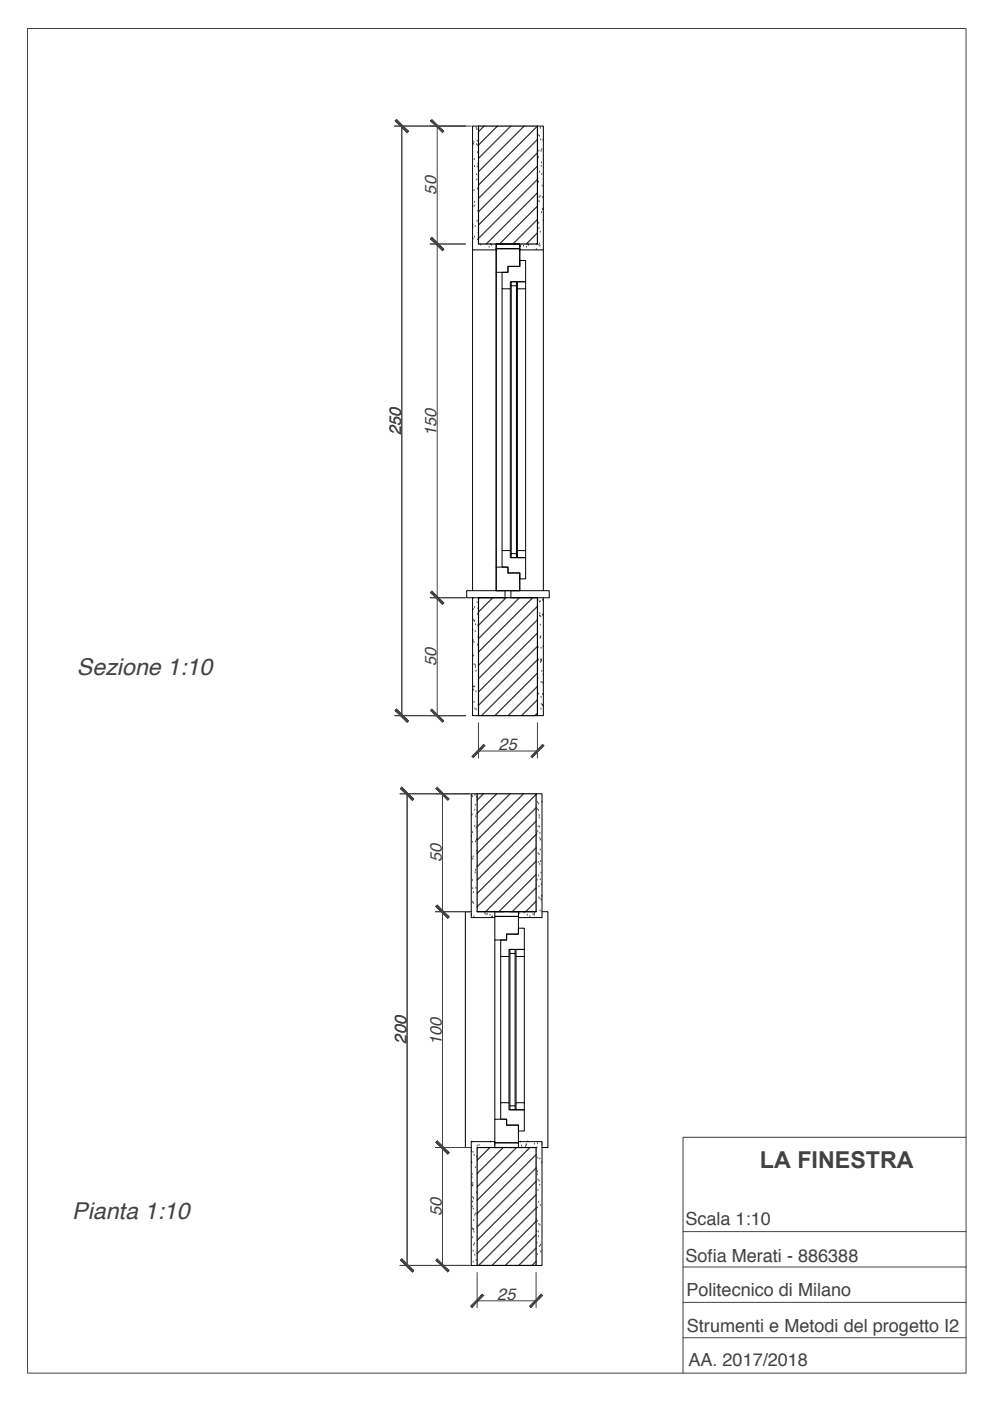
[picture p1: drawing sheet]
<svg xmlns="http://www.w3.org/2000/svg" width="420mm" height="594mm" viewBox="0 0 420 594" stroke-linecap="round" stroke-linejoin="round" font-family="sans-serif">
<!-- layer: QUOTE -->
<g fill="none" stroke="#424242" stroke-width=".42">
<path d="M11.7 12.1h397.9v570.2h-397.9zM167.4 53.5h32.5M170.4 53.5v250M185.4 53.5v250M201.9 54.4h.1M202.2 55h.1M202.4 59.9h.1M205.3 53.5l-2.4 2.4M210.9 53.5l-8 8M222.2 53.5l-19.3 19.3 19.4-19.3M227.8 53.5l-24.9 25M227.9 59.1l-25 25.1"/>
<path d="M228.1 57.5h.1M228.7 57.8h.1M229.1 54.4h.1M229.2 59.3h.1M230.2 59.4h.1M200.8 61.1h.1M200.9 60.3h.1M201.1 67.7h.1M201.2 70.6h.1M202.1 74.1h.1M202.1 61.3h.1M202.2 76.3h.1"/>
<path d="M202.3 70.8h.1M202.5 64.8h.1M202.5 61.8h.1M202.7 69.7h.1M202.8 74.5h.1M202.9 67.1l13.6-13.6-13.6 13.7M227.9 64.7l-25 25 25-24.9M227.9 70.4l-25 25M227.9 76.1l-25 25M227.9 70.5l-25 25M228 75.9h.1M228.2 66.9h.1"/>
<path d="M228.3 77.2h.1M228.4 64.1h.1M228.8 73h.1M229.4 64.2h.1M229.4 70.5h.1M229.5 69.1h.1M229.7 74h.1M229.7 63.5h.1M229.9 78.9h.1M200.4 95.4h.1M200.4 96.5h.1M200.5 87.6h.1"/>
<path d="M201 80.8h.1M201.2 85.8h.1M201.3 87.4h.1M201.5 96h.1M202.3 93.8h.1M202.4 80.1h.1M202.7 89.6h.1M202.8 98.9h.1M227.9 81.7l-21.8 21.8 21.8-21.7M227.9 87.4l-16.1 16.1M227.9 93l-10.5 10.5M227.9 98.7l-4.8 4.8"/>
<path d="M227.9 87.5l-16 16M227.9 82.6h.1M228.1 85.2h.1M228.4 94.7h.1M228.5 96.9h.1M228.6 85.6h.1M228.6 83.8h.1M229 83.3h.1M229.1 98.5h.1M229.6 90.2h.1M230 88.9h.1M230 83.8h.1"/>
<path d="M230.2 88.7h.1M230.3 93.6h.1M182.4 103.5h15M200.6 101.4h.1M201.2 100.5h.1M202.5 101.7h.1M203.8 103.9h.1M207.4 104.9h.1M208 103.7h.1M208.5 104.1h.1M210.3 105.9h.1M220.6 104.5h.1"/>
<path d="M220.7 106h.1M222 104.4h.1M223.2 104.8h.1M223.8 103.6h.1M224 104.1h.1M227.4 105.9h.1M227.5 103.6h.1M228.5 104h.1M228.8 103.5h.1M228.9 104.4h.1M182.4 253.5h15M200.6 253.7h.1"/>
<path d="M200.6 258.4h.1M201.2 257.6h.1M202.3 255.6h.1M202.7 258.2h.1M203.2 253.5l-.3 .3M203.3 253.5l-.4 .4M208.8 253.5l-5.9 6M208.9 253.5l-6 6M214.6 253.5l-11.7 11.7M220.2 253.5l-17.3 17.3M227.9 257.1l-25 25M227.9 257.2l-25 25"/>
<path d="M228 254.8h.1M228 254.4h.1M228.8 255.3h.1M229 255.1h.1M230 254.6h.1M200.4 267.2h.1M200.5 271.6h.1M200.7 263.1h.1M200.8 278.1h.1M200.9 272.5h.1M201.2 263.5h.1M201.5 267.9h.1"/>
<path d="M201.6 264.9h.1M202.4 260.5h.1M202.5 273.5h.1M202.6 265.4h.1M202.7 270.3h.1M202.9 276.4l22.9-22.9-22.9 23M227.9 262.7l-25 25.1M227.9 268.4l-25 25.1M227.9 279.7l-23.8 23.8 23.8-23.7M227.9 268h.1M228.1 274.5h.1M228.3 279.9h.1"/>
<path d="M228.8 261.1h.1M228.9 260.2h.1M229 261.3h.1M229.1 270.6h.1M229.1 265.1h.1M229.1 270.3h.1M229.2 279.9h.1M229.2 270h.1M229.3 261.6h.1M229.4 274.9h.1M229.6 279.8h.1M230 260.8h.1"/>
<path d="M230.2 274.3h.1M230.3 261.1h.1M200.7 291.3h.1M200.7 292.6h.1M201 297.9h.1M201 281.8h.1M201.3 291.3h.1M201.5 282.3h.1M201.5 283.1h.1M201.8 293.3h.1M201.8 284.6h.1M202.8 299h.1"/>
<path d="M202.9 299l25-24.9-25 25M227.9 285.4l-18.1 18.1M227.9 291l-12.5 12.5M227.9 296.7l-6.8 6.8 6.8-6.7M228.1 287.7h.1M228.3 294.3h.1M229.2 281h.1M229.3 280.6h.1M229.4 295.7h.1M229.4 289.4h.1M229.5 298.7h.1M229.6 280.3h.1"/>
<path d="M229.7 284.7h.1M229.9 289.6h.1M230 299.1h.1M230 294.5h.1M230.2 299.4h.1M230.3 286.2h.1M167.4 303.5h30M201.4 300.6h.1M201.9 301h.1M202.9 306.5v15M202.9 318.5h25M227.9 306.5v15"/>
<path d="M227.9 302.3l-1.2 1.2M229.4 300.7h.1M169.6 336.6h29.7M172.6 336.6v200M187.6 336.6v200M200 337.4h.1M200.3 337.9h.1M201.4 337.3h.1M202.1 338.1h.1M204.9 336.6l-2.6 2.6M205 336.6l-2.7 2.7M210.6 336.6l-8.3 8.3"/>
<path d="M216.3 336.6l-14 14M222 336.6l-19.7 19.7M227.3 336.8l-25 25M227.3 336.9l-25 25M199.9 354.6h.1M200.1 345.6h.1M200.2 357.1h.1M200.4 353.1h.1M201.3 350.4h.1M201.3 343.6h.1M201.6 341.4h.1M201.6 357h.1"/>
<path d="M201.7 346.3h.1M201.9 351.2h.1M202 356.1h.1M227.3 342.5l-25 25M227.3 348.2l-25 25M227.3 353.8l-25 25M227.3 359.5l-25 25M227.3 342.6l-25 25M227.3 353.9l-25 25M227.3 359.6l-25 25M227.6 353.5h.1M227.8 343.2h.1"/>
<path d="M227.9 340.3h.1M228 352.7h.1M228.2 350.6h.1M228.2 343.6h.1M228.4 340.9h.1M228.6 345.8h.1M228.6 346.8h.1M228.7 350.7h.1M228.9 355.6h.1M228.9 353.4h.1M229.1 356.2h.1M229.7 340.1h.1"/>
<path d="M200 363.9h.1M200.3 373.4h.1M200.4 376.8h.1M200.5 364.3h.1M200.6 363.3h.1M200.7 378.5h.1M201.5 370.1h.1M201.6 369h.1M201.7 376.7h.1M202.2 361h.1M227.3 365.1l-21.5 21.5M227.3 370.8l-15.8 15.8"/>
<path d="M227.3 376.4l-10.2 10.2 10.2-10.1M227.4 375.3h.1M227.8 373.2h.1M228.1 362h.1M228.2 365.7h.1M228.4 371.4h.1M228.5 376h.1M228.6 362.4h.1M228.8 366.5h.1M229.1 360.5h.1M229.1 373.1h.1M229.2 365.4h.1"/>
<path d="M229.4 370.2h.1M229.5 375.1h.1M184.6 386.6h14.7M199.8 388.1h.1M199.9 387.8h.1M200.3 382.7h.1M200.8 383.1h.1M200.9 388.8h.1M205.6 387.4h.1M206 387.9h.1M206.6 387.7h.1M207.8 388.1h.1"/>
<path d="M208.5 388.9h.1M208.8 388.8h.1M219.9 387.5h.1M220.1 387.4h.1M222.2 387.1h.1M223.6 388.1h.1M224.6 388.7h.1M225.6 386.7h.1M226 387.8h.1M226.5 388.2h.1M226.6 387.4h.1M227.3 382.1l-4.5 4.5"/>
<path d="M227.3 382.2l-4.4 4.4M228.5 380.8h.1M228.9 381.2h.1M229 386.2h.1M229.4 381.7h.1M229.7 380h.1M184.6 486.6h14.7M199.8 488.2h.1M199.9 493h.1M200 493.1h.1M200 484.3h.1M200.1 499.4h.1"/>
<path d="M200.2 498h.1M200.5 488.6h.1M201 489.9h.1M201.6 495.1h.1M202.1 490.6h.1M202.3 486h.1M203.1 485.7h.1M207.6 486.6l-5.3 5.4M207.7 486.6l-5.4 5.4M208 484.2h.1M209.8 485.6h.1M213.4 486.6l-11.1 11.1"/>
<path d="M219 486.6l-16.7 16.7M220.6 484.3h.1M221 485.9h.1M222.8 486.3h.1M223.1 485.7h.1M223.1 485.4h.1M223.8 484.2h.1M224.6 486.6l-22.3 22.3M224.7 486.6l-22.4 22.4M226.6 485.2h.1M227.3 489.6l-25 25M227.3 495.2l-25 25.1"/>
<path d="M227.3 489.7l-25 25M227.6 486.7h.1M227.8 498.2h.1M227.9 485h.1M227.9 496.9h.1M228 491.1h.1M228.9 491.5h.1M229.7 493h.1M229.8 485.3h.1M409.6 482.3h-120v40M200 502.3h.1M200.3 511.7h.1"/>
<path d="M200.3 502.9h.1M200.3 509.7h.1M200.4 501.8h.1M200.5 502.7h.1M200.5 507.8h.1M200.7 512.7h.1M200.7 508.3h.1M200.8 517.6h.1M201.3 515.4h.1M201.7 514.8h.1M202.1 505.8h.1M227.3 500.9l-25 25.1"/>
<path d="M227.3 506.5l-25 25M227.3 512.2l-24.4 24.4M227.3 517.9l-18.7 18.7M227.3 506.6l-25 25M227.3 517.3h.1M227.9 512.1h.1M228 517.9h.1M228.1 504.7h.1M228.1 500.4h.1M228.4 509.8h.1M228.5 519.1h.1M228.6 500.8h.1"/>
<path d="M228.9 502.6h.1M228.9 519.6h.1M229.1 511.2h.1M169.6 536.6h29.7M200.3 521.1h.1M200.4 524.9h.1M200.6 530.5h.1M200.6 521.5h.1M200.6 535.2h.1M200.8 521.5h.1M200.9 528h.1M201 522.5h.1"/>
<path d="M201.1 527.4h.1M201.3 532.3h.1M201.9 534.5h.1M202.3 539.6v15M219.9 536.6l7.4-7.4-7.3 7.4M227.3 523.5l-13.1 13.1M227.3 534.8l-1.8 1.8M227.3 523.6l-13 13M227.3 539.6v15M227.5 522.2h.1M227.6 527.1h.1M227.8 532h.1"/>
<path d="M228.2 522.4h.1M228.3 524.4h.1M228.7 528.6h.1M229.2 528.1h.1M229.3 530.9h.1M289.6 537.3h120M409.6 522.3h-120v60M202.3 551.6h25M289.6 552.3h120M289.6 567.3h120"/>
</g>
<!-- layer: setto -->
<path d="M202.9 53.5h25v50h-25zM202.9 253.5h25v50h-25zM202.3 336.6h25v50h-25zM202.3 486.6h25v50h-25z" fill="none" stroke="#000" stroke-width=".5"/>
<!-- layer: finestra -->
<path d="M200.4 106v144.5M230.4 106v144.5" fill="none" stroke="#000" stroke-width=".42"/>
<!-- layer: lastre proiettate -->
<path d="M199.8 386.6h-2.5v100h2.5M202.3 386.6h11.2M216 386.6h11.3M229.8 386.6h2.5v100h-2.5M202.3 486.6h11.2M216 486.6h11.3" fill="none" stroke="#000" stroke-width=".42"/>
<!-- layer: lastre -->
<path d="M197.9 250.5h16.2v3h-16.2zM216.6 250.5h16.3v3h-16.3z" fill="none" stroke="#000" stroke-width=".42"/>
<!-- layer: controtelaio proiettato -->
<path d="M210.4 103.5v147h10v-7.5M220.4 103.5v9.5M209.8 398.6v76" fill="none" stroke="#000" stroke-width=".42"/>
<!-- layer: controtelaio -->
<path d="M210.4 103.5h10v2h-10zM210.4 103.5h10M209.8 386.6h10v2h-10zM209.8 484.6h10v2h-10z" fill="none" stroke="#000" stroke-width=".42"/>
<!-- layer: telaio -->
<path d="M210.4 105.5h10v7.5h-5v2.5h-5zM210.4 240.5h5v2.5h5v7.5h-10zM209.8 388.6h10v7.5h-5v2.5h-5zM209.8 474.6h5v2.5h5v7.5h-10z" fill="none" stroke="#000" stroke-width=".42"/>
<!-- layer: anta -->
<path d="M212.9 115.5h2.5v-2.5h5v-2.5h2.5v9h-6.5v3h-3.5zM219.4 119.5h3.5v3h-3.5zM212.9 233.5h3.5v3h6.5v9h-2.5v-2.5h-5v-2.5h-2.5zM219.4 233.5h3.5v3h-3.5zM212.3 398.6h2.5v-2.5h5v-2.5h2.5v9h-6.5v3h-3.5zM218.8 402.6h3.5v3h-3.5zM212.3 467.6h3.5v3h6.5v9h-2.5v-2.5h-5v-2.5h-2.5zM218.8 467.6h3.5v3h-3.5z" fill="none" stroke="#000" stroke-width=".42"/>
<!-- layer: distanziatore -->
<path d="M216.8 119.5h2.2v1.7h-2.2zM216.4 122.5v111M216.8 121.2v113.6M219 121.2v113.6M219.4 122.5v111M216.8 234.8h2.2v1.7h-2.2zM215.8 405.6v62M216.2 402.6h2.2v1.7h-2.2zM216.2 404.3v64.6M218.4 404.3v64.6M218.8 405.6v62M216.2 468.9h2.2v1.7h-2.2z" fill="none" stroke="#000" stroke-width=".42"/>
<!-- layer: vetro proiettato -->
<path d="M212.9 122.5v111M222.9 122.5v111M212.3 405.6v62M222.3 405.6v62" fill="none" stroke="#000" stroke-width=".42"/>
<!-- layer: intonaco -->
<path d="M202.9 53.5h-2.5v52.5h10M227.9 53.5h2.5v52.5h-10M200.4 253.5v50h2.5M230.4 253.5v50h-2.5M202.3 336.6h-2.5v52.5h10M227.3 336.6h2.5v52.5h-10M209.8 484.1h-10v52.5h2.5M219.8 484.1h10v52.5h-2.5" fill="none" stroke="#000" stroke-width=".42"/>
<!-- layer: QUOTE -->
<g fill="#424242" stroke="#424242" stroke-width=".42">
<path d="M168.1 300.7l-.5 .5 5.5 4.5zM167.6 301.2l5.5 4.5-.5 .5z"/>
<path d="M167.6 51.2l5 5 .5-.5zM167.6 51.2l.5-.5 5 5z"/>
<path d="M167.6 51.2l5 5 .5-.5zM167.6 51.2l.5-.5 5 5z"/>
<path d="M168.1 300.7l-.5 .5 5.5 4.5zM167.6 301.2l5.5 4.5-.5 .5z"/>
<path d="M182.6 301.2l5.5 4.5-5-5zM182.6 301.2l5.5 4.5-.5 .5z"/>
<path d="M182.6 251.2l5 5 .5-.5zM183.1 250.7l5 5-5.5-4.5z"/>
<path d="M183.1 250.7l-.5 .5 5.5 4.5zM182.6 251.2l5.5 4.5-.5 .5z"/>
<path d="M182.6 101.2l5 5 .5-.5zM182.6 101.2l.5-.5 5 5z"/>
<path d="M182.6 101.2l5.5 4.5-5-5zM182.6 101.2l5.5 4.5-.5 .5z"/>
<path d="M182.6 51.2l5 5 .5-.5zM182.6 51.2l.5-.5 5 5z"/>
<path d="M205.1 315.7l-4.5 5.5 5-5zM205.1 315.7l-4.5 5.5-.5-.5z"/>
<path d="M225.1 320.7l.5 .5 4.5-5.5zM230.1 315.7l.5 .5-5 5z"/>
<path d="M170.4 533.8l-.6 .5 5.6 4.5zM169.8 534.3l5.6 4.5-.6 .6z"/>
<path d="M169.8 334.4l5 5 .6-.6zM169.8 334.4l.6-.6 5 5z"/>
<path d="M169.8 334.4l5 5 .6-.6zM169.8 334.4l.6-.6 5 5z"/>
<path d="M170.4 533.8l-.6 .5 5.6 4.5zM169.8 534.3l5.6 4.5-.6 .6z"/>
<path d="M185.4 533.8l-.6 .5 5.6 4.5zM184.8 534.3l5.6 4.5-.6 .6z"/>
<path d="M184.8 484.4l5 4.9 .6-.5zM184.8 484.4l.6-.6 5 5z"/>
<path d="M185.4 483.8l-.6 .6 5.6 4.4zM184.8 484.4l5.6 4.4-.6 .5z"/>
<path d="M184.8 384.4l5 5 .6-.6zM184.8 384.4l.6-.6 5 5z"/>
<path d="M185.4 383.8l-.6 .6 5.6 4.4zM184.8 384.4l5.6 4.4-.6 .6z"/>
<path d="M184.8 334.4l5 5 .6-.6zM184.8 334.4l.6-.6 5 5z"/>
<path d="M204.5 548.8l-4.4 5.6 5-5zM199.5 553.8l5-5-4.4 5.6z"/>
<path d="M224.5 553.8l.6 .6 4.4-5.6zM229.5 548.8l.6 .6-5 5z"/>
</g>
<text font-size="9.9" fill="#424242" x="322.2" y="495.5">LA FINESTRA</text>
<g font-size="9.8" fill="#424242">
<text x="32.6" y="286.4">Sezione 1:10</text>
<text x="30.6" y="517">Pianta 1:10</text>
</g>
<g font-size="7.7" fill="#424242">
<text x="290.6" y="519.3">Scala 1:10</text>
<text x="290.6" y="534.9">Sofia Merati - 886388</text>
<text x="291" y="549.6">Politecnico di Milano</text>
<text x="291.2" y="564.7">Strumenti e Metodi del progetto I2</text>
<text x="291.9" y="579.4">AA. 2017/2018</text>
</g>
<g font-size="7" fill="#424242">
<text x="185.1" y="82.5" transform="rotate(-90 185.1 82.5)">50</text>
<text x="170.1" y="184.4" transform="rotate(-90 170.1 184.4)">250</text>
<text x="185.1" y="185" transform="rotate(-90 185.1 185)">150</text>
<text x="185.1" y="282.5" transform="rotate(-90 185.1 282.5)">50</text>
<text x="211.4" y="318.2">25</text>
<text x="187.4" y="365.6" transform="rotate(-90 187.4 365.6)">50</text>
<text x="172.4" y="442.5" transform="rotate(-90 172.4 442.5)">200</text>
<text x="187.4" y="443.1" transform="rotate(-90 187.4 443.1)">100</text>
<text x="187.4" y="515.6" transform="rotate(-90 187.4 515.6)">50</text>
<text x="210.8" y="551.4">25</text>
</g>
</svg>
